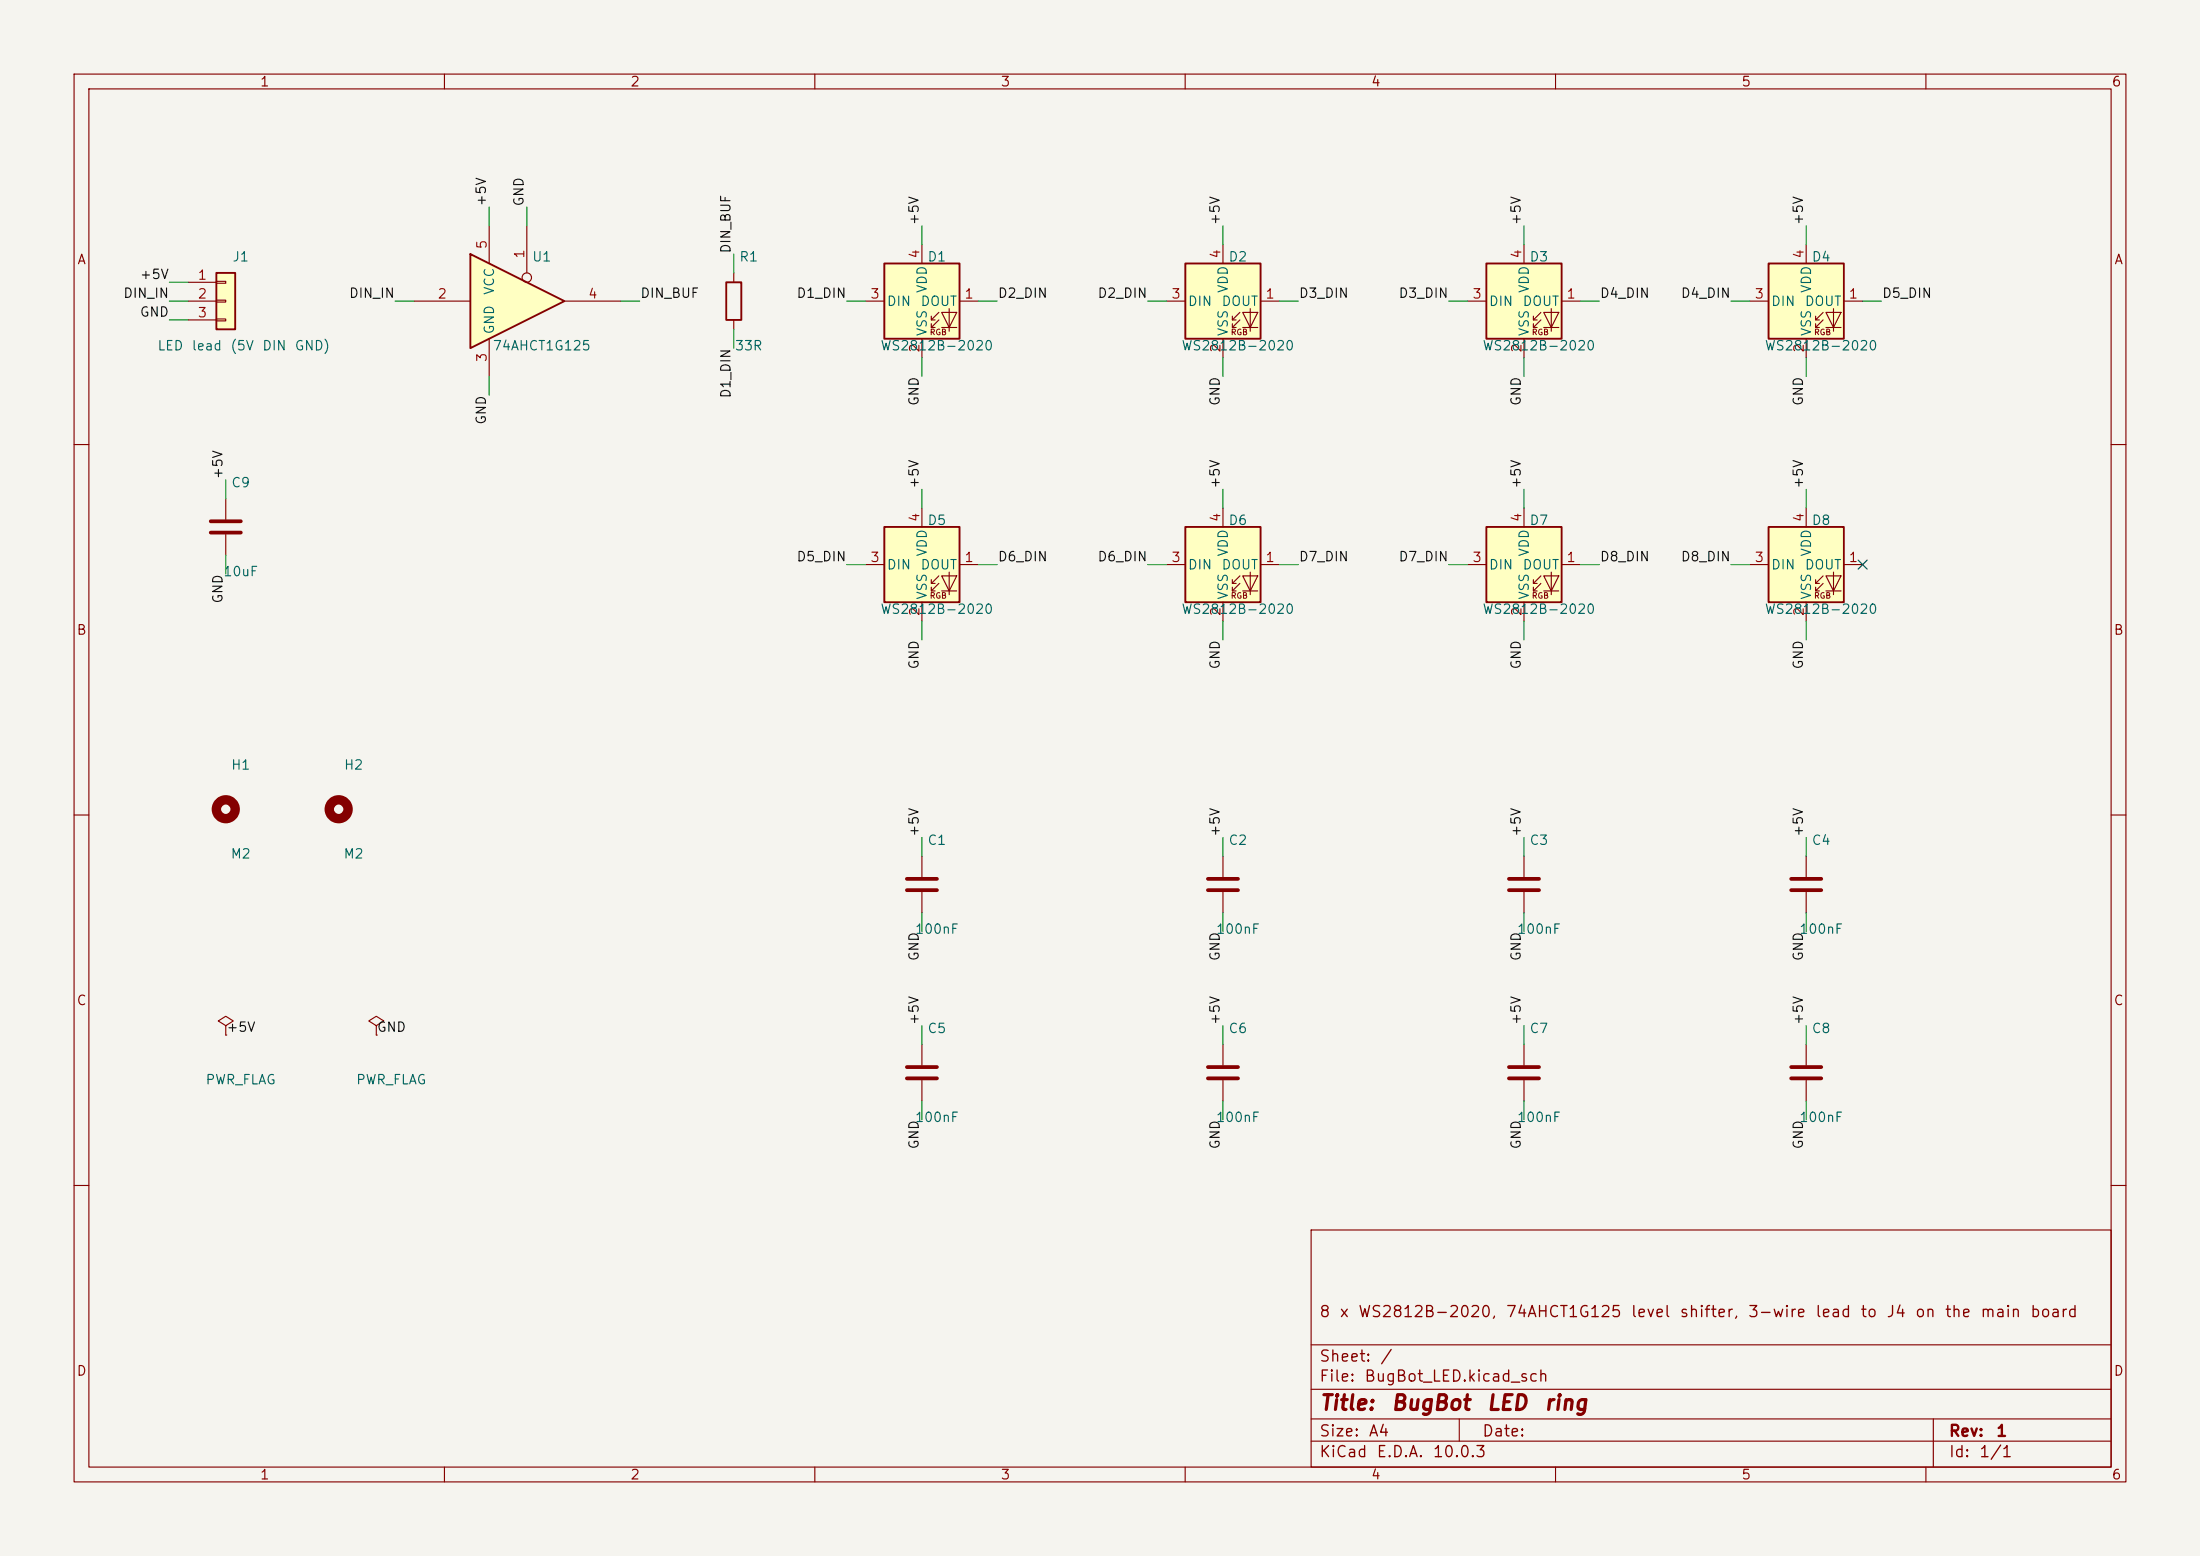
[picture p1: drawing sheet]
<svg xmlns="http://www.w3.org/2000/svg" width="297mm" height="210mm" viewBox="0 0 297 210" stroke-linecap="round" stroke-linejoin="round" font-family="sans-serif">
<path d="M0 0h297v210h-297z" fill="#f5f4ef" stroke="#f5f4ef" stroke-width=".14"/>
<g fill="none" stroke="#840000" stroke-width=".15">
<path d="M10 10h277v190h-277zM12 12h273v186h-273zM60 10v2M110 10v2M160 10v2M210 10v2M260 10v2M99.1 36.8v1.3M99.1 43.2v1.3M10 60h2M285 60h2M10 110h2"/>
<path d="M285 110h2M50.8 138.4l1-.6-1-.6-1 .6 1 .6v1.3M50.8 139.7h.1M10 160h2M177 166h108v32h-108zM285 160h2M60 198v2M110 198v2M160 198v2M177 194.5h108M177 191.5h108M177 187.5h108"/>
<path d="M177 181.5h108M197 191.5v3M210 198v2M260 198v2M261 191.5v6.5"/>
</g>
<path d="M98 38.1h2.1v5.1h-2.1z" fill="none" stroke="#840000" stroke-width=".25"/>
<path d="M160 35.6h10.2v10.1h-10.2z" fill="#ffffc2"/>
<path d="M165.1 33v2.6M157.5 40.6h2.5M165.1 45.7v2.6M166.4 43.2h.5M166.4 44.2h.5M167.4 42.2l-1 1v-.5M167.4 43.2l-1 1v-.5M167.8 42.2h2l-1 2zM167.8 44.2h2M168.8 41.7v3M170.2 40.6h2.5" fill="none" stroke="#840000" stroke-width=".15"/>
<path d="M160 35.6h10.2v10.1h-10.2z" fill="none" stroke="#840000" stroke-width=".25"/>
<path d="M63.5 34.3l12.7 6.3-12.7 6.4z" fill="#ffffc2"/>
<path d="M63.5 34.3l12.7 6.3-12.7 6.4z" fill="none" stroke="#840000" stroke-width=".25"/>
<g fill="none" stroke="#840000" stroke-width=".15">
<path d="M66 30.5v5.1M71.1 30.5v6.3M55.9 40.6h7.6M66 45.7v5.1M76.2 40.6h7.6"/>
<circle cx="71.1" cy="37.5" r=".63"/>
</g>
<path d="M160 71.1h10.2v10.2h-10.2z" fill="#ffffc2"/>
<path d="M157.5 76.2h2.5M165.1 68.6v2.5M166.4 78.7h.5M166.4 79.8h.5M167.4 77.7l-1 1v-.5M167.4 78.7l-1 1.1v-.6M167.8 77.7h2l-1 2.1zM167.8 79.8h2M168.8 77.2v3.1M170.2 76.2h2.5M165.1 81.3v2.5" fill="none" stroke="#840000" stroke-width=".15"/>
<path d="M160 71.1h10.2v10.2h-10.2z" fill="none" stroke="#840000" stroke-width=".25"/>
<path d="M119.4 35.6h10.1v10.1h-10.1z" fill="#ffffc2"/>
<path d="M124.5 33v2.6M116.8 40.6h2.6M124.5 45.7v2.6M125.7 43.2h.5M125.7 44.2h.5M126.7 42.2l-1 1v-.5M126.7 43.2l-1 1v-.5M127.1 42.2h2.1l-1.1 2zM127.1 44.2h2.1M128.1 41.7v3M129.5 40.6h2.6" fill="none" stroke="#840000" stroke-width=".15"/>
<path d="M119.4 35.6h10.1v10.1h-10.1z" fill="none" stroke="#840000" stroke-width=".25"/>
<path d="M29.2 36.8h2.5v7.7h-2.5z" fill="#ffffc2"/>
<path d="M29.2 36.8h2.5v7.7h-2.5z" fill="none" stroke="#840000" stroke-width=".25"/>
<path d="M25.4 38.1h3.8M29.2 38h1.3v.2h-1.3zM25.4 40.6h3.8M25.4 43.2h3.8M29.2 40.5h1.3v.3h-1.3zM29.2 43.1h1.3v.2h-1.3zM30.5 67.3v2.8M30.5 72.1v2.8" fill="none" stroke="#840000" stroke-width=".15"/>
<path d="M28.4 70.4h4.1M28.4 71.9h4.1" fill="none" stroke="#840000" stroke-width=".51"/>
<g fill="none" stroke="#840000" stroke-width="1.3">
<circle cx="30.5" cy="109.2" r="1.27"/>
<circle cx="45.7" cy="109.2" r="1.27"/>
</g>
<path d="M119.4 71.1h10.1v10.2h-10.1z" fill="#ffffc2"/>
<g fill="none" stroke="#840000" stroke-width=".15">
<path d="M116.8 76.2h2.6M124.5 68.6v2.5M125.7 78.7h.5M125.7 79.8h.5M126.7 77.7l-1 1v-.5M126.7 78.7l-1 1.1v-.6M127.1 77.7h2.1l-1.1 2.1zM127.1 79.8h2.1M128.1 77.2v3.1M129.5 76.2h2.6M124.5 81.3v2.5M30.5 138.4l1-.6-1-.6-1 .6 1 .6v1.3"/>
<path d="M30.5 139.7h.1"/>
</g>
<path d="M119.4 71.1h10.1v10.2h-10.1z" fill="none" stroke="#840000" stroke-width=".25"/>
<path d="M200.7 35.6h10.1v10.1h-10.1z" fill="#ffffc2"/>
<path d="M205.7 33v2.6M198.1 40.6h2.6M205.7 45.7v2.6M207 43.2h.5M207 44.2h.5M208 42.2l-1 1v-.5M208 43.2l-1 1v-.5M208.4 42.2h2l-1 2zM208.4 44.2h2M209.4 41.7v3M210.8 40.6h2.6" fill="none" stroke="#840000" stroke-width=".15"/>
<path d="M200.7 35.6h10.1v10.1h-10.1z" fill="none" stroke="#840000" stroke-width=".25"/>
<path d="M238.8 35.6h10.1v10.1h-10.1z" fill="#ffffc2"/>
<g fill="none" stroke="#840000" stroke-width=".15">
<path d="M243.8 33v2.6M236.2 40.6h2.6M243.8 45.7v2.6M245.1 43.2h.5M245.1 44.2h.5M246.1 42.2l-1 1v-.5M246.1 43.2l-1 1v-.5M246.5 42.2h2l-1 2zM246.5 44.2h2M247.5 41.7v3M248.9 40.6h2.6M243.8 115.6v2.8"/>
<path d="M243.8 120.4v2.8"/>
</g>
<path d="M238.8 35.6h10.1v10.1h-10.1z" fill="none" stroke="#840000" stroke-width=".25"/>
<path d="M241.8 118.6h4.1M241.8 120.1h4.1" fill="none" stroke="#840000" stroke-width=".51"/>
<path d="M200.7 71.1h10.1v10.2h-10.1z" fill="#ffffc2"/>
<g fill="none" stroke="#840000" stroke-width=".15">
<path d="M198.1 76.2h2.6M205.7 68.6v2.5M207 78.7h.5M207 79.8h.5M208 77.7l-1 1v-.5M208 78.7l-1 1.1v-.6M208.4 77.7h2l-1 2.1zM208.4 79.8h2M209.4 77.2v3.1M210.8 76.2h2.6M205.7 81.3v2.5M165.1 141v2.8"/>
<path d="M165.1 145.8v2.8"/>
</g>
<path d="M200.7 71.1h10.1v10.2h-10.1z" fill="none" stroke="#840000" stroke-width=".25"/>
<path d="M163.1 144h4M163.1 145.5h4" fill="none" stroke="#840000" stroke-width=".51"/>
<path d="M238.8 71.1h10.1v10.2h-10.1z" fill="#ffffc2"/>
<g fill="none" stroke="#840000" stroke-width=".15">
<path d="M236.2 76.2h2.6M243.8 68.6v2.5M245.1 78.7h.5M245.1 79.8h.5M246.1 77.7l-1 1v-.5M246.1 78.7l-1 1.1v-.6M246.5 77.7h2l-1 2.1zM246.5 79.8h2M247.5 77.2v3.1M248.9 76.2h2.6M243.8 81.3v2.5M124.5 115.6v2.8"/>
<path d="M165.1 115.6v2.8M205.7 115.6v2.8M124.5 120.4v2.8M165.1 120.4v2.8M205.7 120.4v2.8M124.5 141v2.8M124.5 145.8v2.8M205.7 141v2.8M205.7 145.8v2.8M243.8 141v2.8M243.8 145.8v2.8"/>
</g>
<path d="M238.8 71.1h10.1v10.2h-10.1z" fill="none" stroke="#840000" stroke-width=".25"/>
<path d="M122.4 118.6h4.1M163.1 118.6h4M203.7 118.6h4.1M122.4 120.1h4.1M163.1 120.1h4M203.7 120.1h4.1M122.4 144h4.1M122.4 145.5h4.1M203.7 144h4.1M203.7 145.5h4.1M241.8 144h4.1M241.8 145.5h4.1" fill="none" stroke="#840000" stroke-width=".51"/>
<g fill="none" stroke="#009600" stroke-width=".15">
<path d="M22.9 38.1h2.5M66 27.9v2.6M71.1 27.9v2.6M99.1 34.3v2.5M124.5 30.5v2.5M165.1 30.5v2.5M205.7 30.5v2.5M243.8 30.5v2.5M22.9 40.6h2.5M22.9 43.2h2.5M53.3 40.6h2.6M66 50.8v2.5"/>
<path d="M83.8 40.6h2.6M99.1 44.5v2.5M114.3 40.6h2.5M124.5 48.3v2.5M132.1 40.6h2.5M154.9 40.6h2.6M165.1 48.3v2.5M172.7 40.6h2.6M195.6 40.6h2.5M205.7 48.3v2.5M213.4 40.6h2.5M233.7 40.6h2.5"/>
<path d="M243.8 48.3v2.5M251.5 40.6h2.5M30.5 64.8v2.5M30.5 74.9v2.6M114.3 76.2h2.5M124.5 66v2.6M132.1 76.2h2.5M154.9 76.2h2.6M165.1 66v2.6M172.7 76.2h2.6M195.6 76.2h2.5M205.7 66v2.6"/>
<path d="M213.4 76.2h2.5M233.7 76.2h2.5M243.8 66v2.6M124.5 83.8v2.6M165.1 83.8v2.6M205.7 83.8v2.6M243.8 83.8v2.6M124.5 113v2.6M165.1 113v2.6M205.7 113v2.6M243.8 113v2.6M124.5 123.2v2.5"/>
<path d="M124.5 138.4v2.6M165.1 123.2v2.5M165.1 138.4v2.6M205.7 123.2v2.5M205.7 138.4v2.6M243.8 123.2v2.5M243.8 138.4v2.6M124.5 148.6v2.5M165.1 148.6v2.5M205.7 148.6v2.5M243.8 148.6v2.5"/>
</g>
<path d="M250.9 75.6l1.2 1.2M252.1 75.6l-1.2 1.2" fill="none" stroke="#000084" stroke-width=".15"/>
<g font-size="2" fill="#840000">
<text x="178" y="190.8">Title:</text>
<text x="187.7" y="190.8">BugBot</text>
<text x="200.6" y="190.8">LED</text>
<text x="208.3" y="190.8">ring</text>
</g>
<g font-size="1.5" fill="#840000">
<text x="178" y="178.2">8</text>
<text x="180.7" y="178.2">x</text>
<text x="183.2" y="178.2">WS2812B-2020,</text>
<text x="203.2" y="178.2">74AHCT1G125</text>
<text x="220.1" y="178.2">level</text>
<text x="226.6" y="178.2">shifter,</text>
<text x="235.9" y="178.2">3-wire</text>
<text x="245" y="178.2">lead</text>
<text x="251" y="178.2">to</text>
<text x="254.6" y="178.2">J4</text>
<text x="258.4" y="178.2">on</text>
<text x="262.4" y="178.2">the</text>
<text x="267.2" y="178.2">main</text>
<text x="274" y="178.2">board</text>
<text x="178" y="184.2">Sheet:</text>
<text x="186.2" y="184.2">/</text>
<text x="178" y="186.9">File:</text>
<text x="184.1" y="186.9">BugBot_LED.kicad_sch</text>
<text x="178" y="197.1">KiCad</text>
<text x="178" y="194.3">Size:</text>
<text x="184.7" y="194.3">A4</text>
<text x="185.7" y="197.1">E.D.A.</text>
<text x="193.3" y="197.1">10.0.3</text>
<text x="200" y="194.3">Date:</text>
<text x="263" y="194.3">Rev:</text>
<text x="263" y="197.1">Id:</text>
<text x="267.1" y="197.1">1/1</text>
<text x="269.4" y="194.3">1</text>
</g>
<g font-size="1.3" fill="#840000">
<text x="35" y="12">1</text>
<text x="85" y="12">2</text>
<text x="135" y="12">3</text>
<text x="185" y="12">4</text>
<text x="235" y="12">5</text>
<text x="285" y="12">6</text>
<text x="10.3" y="36">A</text>
<text x="285.3" y="36">A</text>
<text x="10.3" y="86">B</text>
<text x="285.3" y="86">B</text>
<text x="10.3" y="136">C</text>
<text x="285.3" y="136">C</text>
<text x="10.3" y="186">D</text>
<text x="285.3" y="186">D</text>
<text x="35" y="200">1</text>
<text x="85" y="200">2</text>
<text x="135" y="200">3</text>
<text x="185" y="200">4</text>
<text x="235" y="200">5</text>
<text x="285" y="200">6</text>
</g>
<g font-size="1.3" fill="#0f0f0f">
<text x="65.9" y="27.9" transform="rotate(-90 65.9 27.9)">+5V</text>
<text x="71" y="27.9" transform="rotate(-90 71 27.9)">GND</text>
<text x="98.9" y="34.3" transform="rotate(-90 98.9 34.3)">DIN_BUF</text>
<text x="124.3" y="30.5" transform="rotate(-90 124.3 30.5)">+5V</text>
<text x="165" y="30.5" transform="rotate(-90 165 30.5)">+5V</text>
<text x="205.6" y="30.5" transform="rotate(-90 205.6 30.5)">+5V</text>
<text x="243.7" y="30.5" transform="rotate(-90 243.7 30.5)">+5V</text>
<text x="16.5" y="40.5">DIN_IN</text>
<text x="18.8" y="38">+5V</text>
<text x="47" y="40.5">DIN_IN</text>
<text x="86.4" y="40.5">DIN_BUF</text>
<text x="107.4" y="40.5">D1_DIN</text>
<text x="134.6" y="40.5">D2_DIN</text>
<text x="148.1" y="40.5">D2_DIN</text>
<text x="175.3" y="40.5">D3_DIN</text>
<text x="188.7" y="40.5">D3_DIN</text>
<text x="215.9" y="40.5">D4_DIN</text>
<text x="226.8" y="40.5">D4_DIN</text>
<text x="254" y="40.5">D5_DIN</text>
<text x="18.8" y="43.1">GND</text>
<text x="98.9" y="53.8" transform="rotate(-90 98.9 53.8)">D1_DIN</text>
<text x="65.9" y="57.4" transform="rotate(-90 65.9 57.4)">GND</text>
<text x="124.3" y="54.9" transform="rotate(-90 124.3 54.9)">GND</text>
<text x="165" y="54.9" transform="rotate(-90 165 54.9)">GND</text>
<text x="205.6" y="54.9" transform="rotate(-90 205.6 54.9)">GND</text>
<text x="243.7" y="54.9" transform="rotate(-90 243.7 54.9)">GND</text>
<text x="30.4" y="64.8" transform="rotate(-90 30.4 64.8)">+5V</text>
<text x="124.3" y="66" transform="rotate(-90 124.3 66)">+5V</text>
<text x="165" y="66" transform="rotate(-90 165 66)">+5V</text>
<text x="205.6" y="66" transform="rotate(-90 205.6 66)">+5V</text>
<text x="243.7" y="66" transform="rotate(-90 243.7 66)">+5V</text>
<text x="107.4" y="76.1">D5_DIN</text>
<text x="134.6" y="76.1">D6_DIN</text>
<text x="148.1" y="76.1">D6_DIN</text>
<text x="175.3" y="76.1">D7_DIN</text>
<text x="188.7" y="76.1">D7_DIN</text>
<text x="215.9" y="76.1">D8_DIN</text>
<text x="226.8" y="76.1">D8_DIN</text>
<text x="30.4" y="81.5" transform="rotate(-90 30.4 81.5)">GND</text>
<text x="124.3" y="90.4" transform="rotate(-90 124.3 90.4)">GND</text>
<text x="165" y="90.4" transform="rotate(-90 165 90.4)">GND</text>
<text x="205.6" y="90.4" transform="rotate(-90 205.6 90.4)">GND</text>
<text x="243.7" y="90.4" transform="rotate(-90 243.7 90.4)">GND</text>
<text x="124.3" y="113" transform="rotate(-90 124.3 113)">+5V</text>
<text x="165" y="113" transform="rotate(-90 165 113)">+5V</text>
<text x="205.6" y="113" transform="rotate(-90 205.6 113)">+5V</text>
<text x="243.7" y="113" transform="rotate(-90 243.7 113)">+5V</text>
<text x="124.3" y="129.8" transform="rotate(-90 124.3 129.8)">GND</text>
<text x="165" y="129.8" transform="rotate(-90 165 129.8)">GND</text>
<text x="205.6" y="129.8" transform="rotate(-90 205.6 129.8)">GND</text>
<text x="243.7" y="129.8" transform="rotate(-90 243.7 129.8)">GND</text>
<text x="30.5" y="139.6">+5V</text>
<text x="50.8" y="139.6">GND</text>
<text x="124.3" y="138.4" transform="rotate(-90 124.3 138.4)">+5V</text>
<text x="165" y="138.4" transform="rotate(-90 165 138.4)">+5V</text>
<text x="205.6" y="138.4" transform="rotate(-90 205.6 138.4)">+5V</text>
<text x="243.7" y="138.4" transform="rotate(-90 243.7 138.4)">+5V</text>
<text x="124.3" y="155.2" transform="rotate(-90 124.3 155.2)">GND</text>
<text x="165" y="155.2" transform="rotate(-90 165 155.2)">GND</text>
<text x="205.6" y="155.2" transform="rotate(-90 205.6 155.2)">GND</text>
<text x="243.7" y="155.2" transform="rotate(-90 243.7 155.2)">GND</text>
</g>
<g font-size="1.3" fill="#006464">
<text x="31.3" y="35.6">J1</text>
<text x="71.7" y="35.6">U1</text>
<text x="99.7" y="35.6">R1</text>
<text x="125.1" y="35.6">D1</text>
<text x="165.8" y="35.6">D2</text>
<text x="206.4" y="35.6">D3</text>
<text x="244.5" y="35.6">D4</text>
<text x="67" y="39.9" transform="rotate(-90 67 39.9)">VCC</text>
<text x="119.6" y="41.6">DIN</text>
<text x="124.2" y="41.6">DOUT</text>
<text x="125.4" y="39.6" transform="rotate(-90 125.4 39.6)">VDD</text>
<text x="160.3" y="41.6">DIN</text>
<text x="164.8" y="41.6">DOUT</text>
<text x="166.1" y="39.6" transform="rotate(-90 166.1 39.6)">VDD</text>
<text x="200.9" y="41.6">DIN</text>
<text x="205.5" y="41.6">DOUT</text>
<text x="206.7" y="39.6" transform="rotate(-90 206.7 39.6)">VDD</text>
<text x="239" y="41.6">DIN</text>
<text x="243.6" y="41.6">DOUT</text>
<text x="244.8" y="39.6" transform="rotate(-90 244.8 39.6)">VDD</text>
<text x="21.2" y="47.6">LED</text>
<text x="25.8" y="47.6">lead</text>
<text x="31" y="47.6">(5V</text>
<text x="35.3" y="47.6">DIN</text>
<text x="39.7" y="47.6">GND)</text>
<text x="66.4" y="47.6">74AHCT1G125</text>
<text x="67" y="45.2" transform="rotate(-90 67 45.2)">GND</text>
<text x="99.1" y="47.6">33R</text>
<text x="118.8" y="47.6">WS2812B-2020</text>
<text x="125.4" y="45.5" transform="rotate(-90 125.4 45.5)">VSS</text>
<text x="159.4" y="47.6">WS2812B-2020</text>
<text x="166.1" y="45.5" transform="rotate(-90 166.1 45.5)">VSS</text>
<text x="200" y="47.6">WS2812B-2020</text>
<text x="206.7" y="45.5" transform="rotate(-90 206.7 45.5)">VSS</text>
<text x="238.1" y="47.6">WS2812B-2020</text>
<text x="244.8" y="45.5" transform="rotate(-90 244.8 45.5)">VSS</text>
<text x="31.1" y="66.1">C9</text>
<text x="125.1" y="71.2">D5</text>
<text x="165.8" y="71.2">D6</text>
<text x="206.4" y="71.2">D7</text>
<text x="244.5" y="71.2">D8</text>
<text x="119.6" y="77.2">DIN</text>
<text x="124.2" y="77.2">DOUT</text>
<text x="125.4" y="75.2" transform="rotate(-90 125.4 75.2)">VDD</text>
<text x="160.3" y="77.2">DIN</text>
<text x="164.8" y="77.2">DOUT</text>
<text x="166.1" y="75.2" transform="rotate(-90 166.1 75.2)">VDD</text>
<text x="200.9" y="77.2">DIN</text>
<text x="205.5" y="77.2">DOUT</text>
<text x="206.7" y="75.2" transform="rotate(-90 206.7 75.2)">VDD</text>
<text x="239" y="77.2">DIN</text>
<text x="243.6" y="77.2">DOUT</text>
<text x="244.8" y="75.2" transform="rotate(-90 244.8 75.2)">VDD</text>
<text x="30.1" y="78.1">10uF</text>
<text x="118.8" y="83.2">WS2812B-2020</text>
<text x="125.4" y="81" transform="rotate(-90 125.4 81)">VSS</text>
<text x="159.4" y="83.2">WS2812B-2020</text>
<text x="166.1" y="81" transform="rotate(-90 166.1 81)">VSS</text>
<text x="200" y="83.2">WS2812B-2020</text>
<text x="206.7" y="81" transform="rotate(-90 206.7 81)">VSS</text>
<text x="238.1" y="83.2">WS2812B-2020</text>
<text x="244.8" y="81" transform="rotate(-90 244.8 81)">VSS</text>
<text x="31.1" y="104.2">H1</text>
<text x="46.3" y="104.2">H2</text>
<text x="31" y="116.2">M2</text>
<text x="46.3" y="116.2">M2</text>
<text x="125.1" y="114.4">C1</text>
<text x="165.8" y="114.4">C2</text>
<text x="206.4" y="114.4">C3</text>
<text x="244.5" y="114.4">C4</text>
<text x="123.4" y="126.4">100nF</text>
<text x="164.1" y="126.4">100nF</text>
<text x="204.7" y="126.4">100nF</text>
<text x="242.8" y="126.4">100nF</text>
<text x="125.1" y="139.8">C5</text>
<text x="165.8" y="139.8">C6</text>
<text x="206.4" y="139.8">C7</text>
<text x="244.5" y="139.8">C8</text>
<text x="27.7" y="146.7">PWR_FLAG</text>
<text x="48" y="146.7">PWR_FLAG</text>
<text x="123.4" y="151.8">100nF</text>
<text x="164.1" y="151.8">100nF</text>
<text x="204.7" y="151.8">100nF</text>
<text x="242.8" y="151.8">100nF</text>
</g>
<g font-size="1.3" fill="#a90000">
<text x="66" y="33.7" transform="rotate(-90 66 33.7)">5</text>
<text x="71.1" y="35" transform="rotate(-90 71.1 35)">1</text>
<text x="124.4" y="35" transform="rotate(-90 124.4 35)">4</text>
<text x="165.1" y="35" transform="rotate(-90 165.1 35)">4</text>
<text x="205.7" y="35" transform="rotate(-90 205.7 35)">4</text>
<text x="243.8" y="35" transform="rotate(-90 243.8 35)">4</text>
<text x="26.6" y="38.1">1</text>
<text x="26.6" y="40.6">2</text>
<text x="59" y="40.6">2</text>
<text x="79.3" y="40.6">4</text>
<text x="117.4" y="40.6">3</text>
<text x="130.1" y="40.6">1</text>
<text x="158" y="40.6">3</text>
<text x="170.7" y="40.6">1</text>
<text x="198.7" y="40.6">3</text>
<text x="211.4" y="40.6">1</text>
<text x="236.8" y="40.6">3</text>
<text x="249.5" y="40.6">1</text>
<text x="26.6" y="43.2">3</text>
<text x="124.4" y="47.7" transform="rotate(-90 124.4 47.7)">2</text>
<text x="165.1" y="47.7" transform="rotate(-90 165.1 47.7)">2</text>
<text x="205.7" y="47.7" transform="rotate(-90 205.7 47.7)">2</text>
<text x="243.8" y="47.7" transform="rotate(-90 243.8 47.7)">2</text>
<text x="66" y="49" transform="rotate(-90 66 49)">3</text>
<text x="124.4" y="70.6" transform="rotate(-90 124.4 70.6)">4</text>
<text x="165.1" y="70.6" transform="rotate(-90 165.1 70.6)">4</text>
<text x="205.7" y="70.6" transform="rotate(-90 205.7 70.6)">4</text>
<text x="243.8" y="70.6" transform="rotate(-90 243.8 70.6)">4</text>
<text x="117.4" y="76.2">3</text>
<text x="130.1" y="76.2">1</text>
<text x="158" y="76.2">3</text>
<text x="170.7" y="76.2">1</text>
<text x="198.7" y="76.2">3</text>
<text x="211.4" y="76.2">1</text>
<text x="236.8" y="76.2">3</text>
<text x="249.5" y="76.2">1</text>
<text x="124.4" y="83.3" transform="rotate(-90 124.4 83.3)">2</text>
<text x="165.1" y="83.3" transform="rotate(-90 165.1 83.3)">2</text>
<text x="205.7" y="83.3" transform="rotate(-90 205.7 83.3)">2</text>
<text x="243.8" y="83.3" transform="rotate(-90 243.8 83.3)">2</text>
</g>
<g font-size=".8" fill="#840000">
<text x="125.5" y="45.4">RGB</text>
<text x="166.1" y="45.4">RGB</text>
<text x="206.7" y="45.4">RGB</text>
<text x="244.8" y="45.4">RGB</text>
<text x="125.5" y="81">RGB</text>
<text x="166.1" y="81">RGB</text>
<text x="206.7" y="81">RGB</text>
<text x="244.8" y="81">RGB</text>
</g>
</svg>
